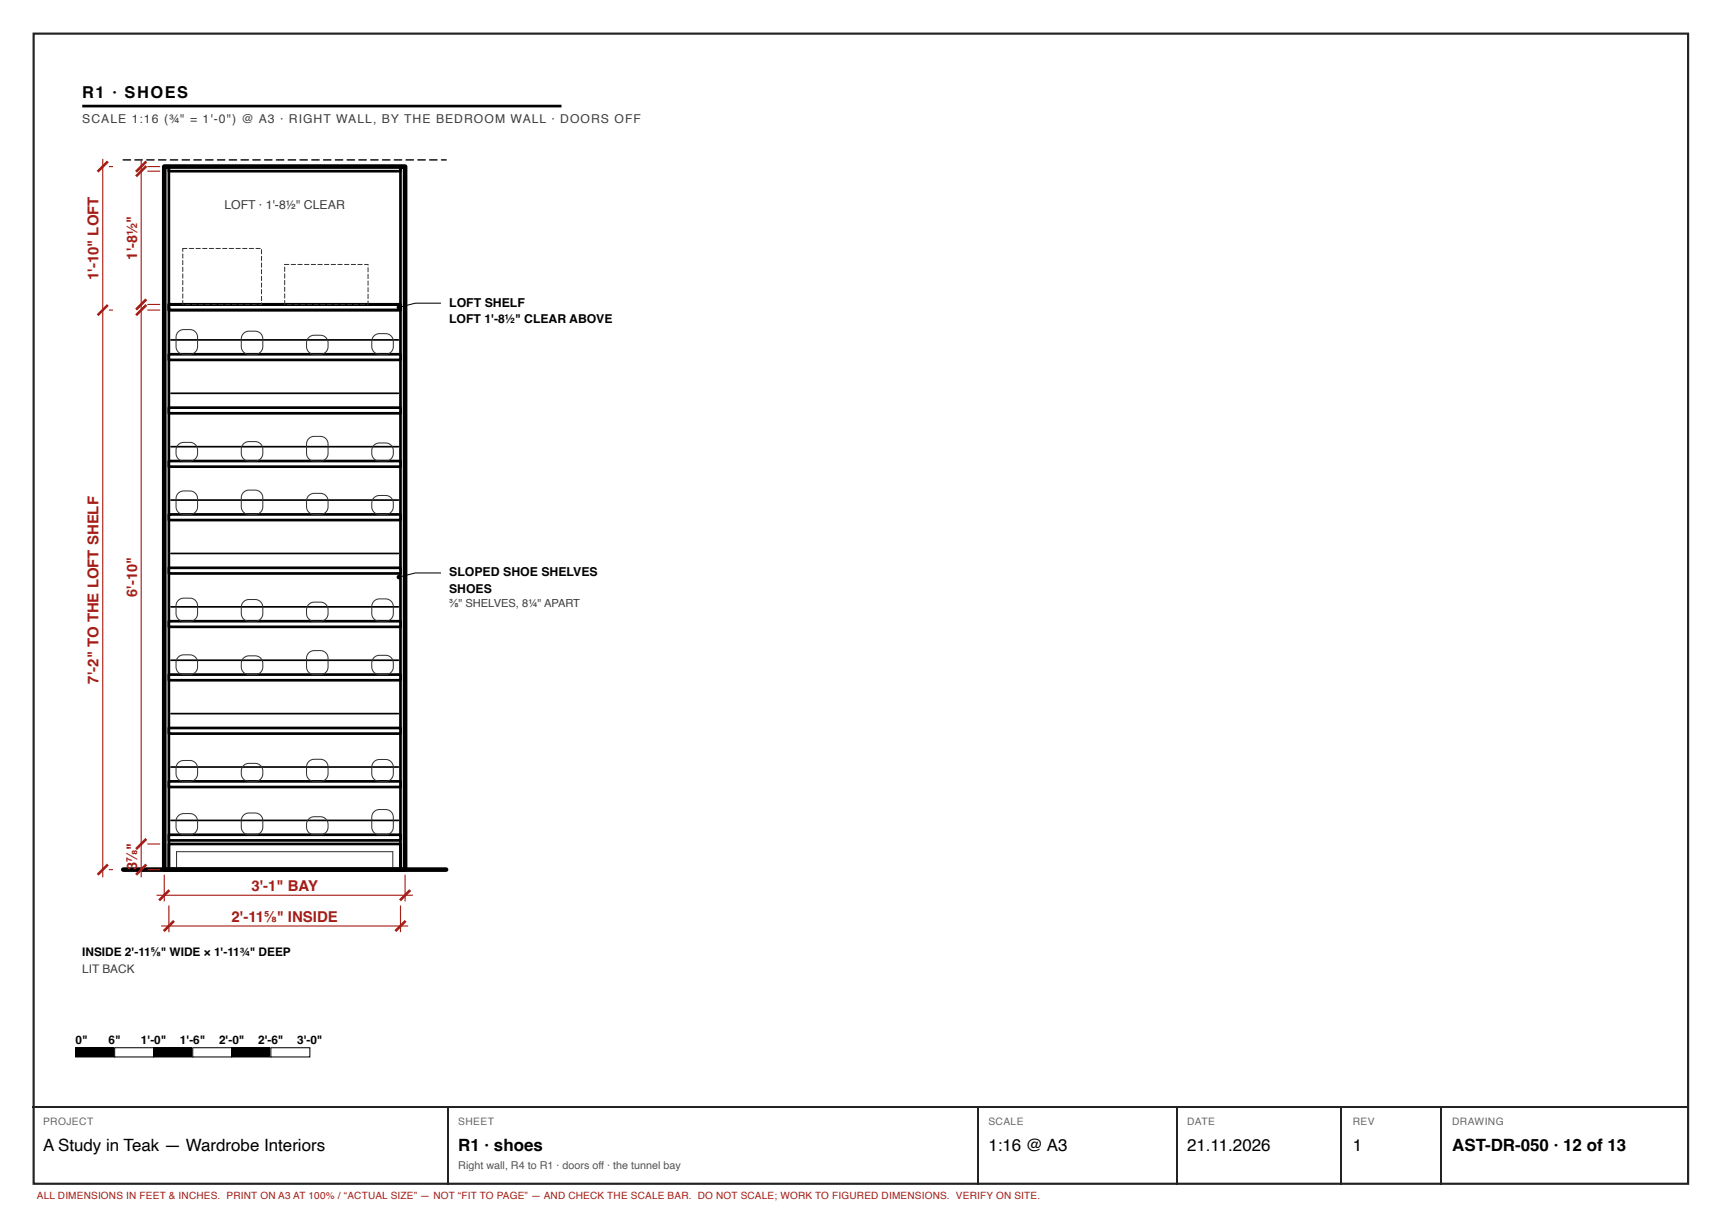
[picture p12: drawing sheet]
<svg xmlns="http://www.w3.org/2000/svg" width="420mm" height="297mm" viewBox="0 0 420 297" stroke-linecap="round" stroke-linejoin="round" font-family="sans-serif">
<path d="M8.2 8.2h403.5v280.5h-403.5z" fill="none" stroke="#222" stroke-width=".53"/>
<path d="M20.1 25.9h116.8" fill="none" stroke="#000" stroke-width=".66" stroke-linecap="butt"/>
<path d="M29.9 38.9l1.9-.1 .2 .2-.2 .2h-1.7zM32.8 38.9l1.9-.1 .2 .2-.2 .2h-1.8zM35.7 38.9l1.9-.1 .1 .2-.1 .2h-1.8zM38.6 38.9l1.8-.1 .2 .2-.2 .2h-1.7zM41.4 38.9l1.9-.1 .2 .2-.2 .2h-1.7zM44.3 38.9l1.9-.1 .2 .2-.2 .2h-1.8zM47.2 38.9l1.9-.1 .1 .2-.1 .2h-1.8zM50.1 38.9l1.8-.1 .2 .2-.2 .2h-1.7zM52.9 38.9l1.9-.1 .2 .2-.2 .2h-1.7zM55.8 38.9l1.9-.1 .2 .2-.2 .2h-1.8zM58.7 38.9l1.9-.1 .1 .2-.1 .2h-1.8zM61.6 38.9l1.8-.1 .2 .2-.2 .2h-1.7zM64.4 38.9l1.9-.1 .2 .2-.2 .2h-1.7zM67.3 38.9l1.9-.1 .2 .2-.2 .2h-1.8zM70.2 38.9l1.9-.1 .1 .2-.1 .2h-1.8zM73.1 38.9l1.8-.1 .2 .2-.2 .2h-1.7zM75.9 38.9l1.9-.1 .2 .2-.2 .2h-1.7zM78.8 38.9l1.9-.1 .2 .2-.2 .2h-1.8zM81.7 38.9l1.9-.1 .1 .2-.1 .2h-1.8zM84.6 38.9l1.8-.1 .2 .2-.2 .2h-1.7zM87.4 38.9l1.9-.1 .2 .2-.2 .2h-1.7zM90.3 38.9l1.9-.1 .2 .2-.2 .2h-1.8zM93.2 38.9l1.9-.1 .1 .2-.1 .2h-1.8zM96.1 38.9l1.8-.1 .2 .2-.2 .2h-1.7zM98.9 38.9l1.9-.1 .2 .2-.2 .2h-1.7zM101.8 38.9l1.9-.1 .2 .2-.2 .2h-1.8zM104.7 38.9l1.9-.1 .1 .2-.1 .2h-1.8zM107.6 38.9l1.2-.1 .2 .2-.2 .2h-1.1z" fill="#000"/>
<path d="M30.1 212.1h78.7" fill="none" stroke="#000" stroke-width="1.1"/>
<path d="M40.1 40.6h1.1v171.5h-1.1z" fill="#fff"/>
<path d="M40.1 40.6h1.1v171.5h-1.1z" fill="none" stroke="#000" stroke-width=".66"/>
<path d="M97.7 40.6h1.1v171.5h-1.1z" fill="#fff"/>
<path d="M97.7 40.6h1.1v171.5h-1.1z" fill="none" stroke="#000" stroke-width=".66"/>
<path d="M41.2 40.6h56.5v1.1h-56.5z" fill="#fff"/>
<path d="M41.2 40.6h56.5v1.1h-56.5zM41.2 205.8h56.5v6.3h-56.5z" fill="none" stroke="#000" stroke-width=".66"/>
<path d="M43.1 212.1v-4.4h52.7v4.4" fill="none" stroke="#333" stroke-width=".25"/>
<path d="M40.1 40.6h58.7v171.5h-58.7z" fill="none" stroke="#000" stroke-width="1.1"/>
<path d="M41.2 203.6h56.5v1.3h-56.5z" fill="#fff"/>
<path d="M41.2 203.6h56.5v1.3h-56.5z" fill="none" stroke="#000" stroke-width=".66"/>
<path d="M41.7 200.1h55.5" fill="none" stroke="#000" stroke-width=".41"/>
<path d="M43.5 198.9l.9-.5h1.9a1.87 1.87 0 0 1 1.9 1.9v1.4a1.88 1.88 0 0 1-1.9 1.9h-1.5a1.88 1.88 0 0 1-1.9-1.9l.1-1.8zM59.4 198.8l1-.5h1.8a1.87 1.87 0 0 1 1.9 1.8v1.6a1.88 1.88 0 0 1-1.9 1.9h-1.5a1.88 1.88 0 0 1-1.9-1.9l.1-1.9zM75.3 199.7l1-.5h1.8a1.88 1.88 0 0 1 1.9 1.8v.7a1.88 1.88 0 0 1-1.9 1.9h-1.5a1.88 1.88 0 0 1-1.8-1.9v-1.2zM91.2 198l1-.6h1.8a1.88 1.88 0 0 1 1.9 1.9v2.4a1.88 1.88 0 0 1-1.9 1.9h-1.5a1.88 1.88 0 0 1-1.8-1.9v-2.6z" fill="none" stroke="#333" stroke-width=".25"/>
<path d="M41.2 190.5h56.5v1.4h-56.5z" fill="#fff"/>
<path d="M41.2 190.5h56.5v1.4h-56.5z" fill="none" stroke="#000" stroke-width=".66"/>
<path d="M41.7 187h55.5" fill="none" stroke="#000" stroke-width=".41"/>
<path d="M43.5 186l.9-.5 1.9-.1a1.87 1.87 0 0 1 1.9 1.9v1.4a1.88 1.88 0 0 1-1.9 1.8h-1.5a1.88 1.88 0 0 1-1.9-1.8l.1-1.7zM59.4 186.7l1-.5 1.8-.1a1.87 1.87 0 0 1 1.9 1.9v.7a1.88 1.88 0 0 1-1.9 1.8h-1.5a1.88 1.88 0 0 1-1.9-1.8l.1-1.2zM75.3 185.7l1-.5h1.8a1.88 1.88 0 0 1 1.9 1.8v1.7a1.88 1.88 0 0 1-1.9 1.8h-1.5a1.88 1.88 0 0 1-1.8-1.8v-2zM91.2 185.7l1-.5h1.8a1.88 1.88 0 0 1 1.9 1.9v1.6a1.88 1.88 0 0 1-1.9 1.8h-1.5a1.88 1.88 0 0 1-1.8-1.8v-2z" fill="none" stroke="#333" stroke-width=".25"/>
<path d="M41.2 177.5h56.5v1.4h-56.5z" fill="#fff"/>
<path d="M41.2 177.5h56.5v1.4h-56.5z" fill="none" stroke="#000" stroke-width=".66"/>
<path d="M41.7 174h55.5" fill="none" stroke="#000" stroke-width=".41"/>
<path d="M41.2 164.5h56.5v1.4h-56.5z" fill="#fff"/>
<path d="M41.2 164.5h56.5v1.4h-56.5z" fill="none" stroke="#000" stroke-width=".66"/>
<path d="M41.7 161h55.5" fill="none" stroke="#000" stroke-width=".41"/>
<path d="M75.3 159.2l1-.5 1.8-.1a1.88 1.88 0 0 1 1.9 1.9v2.1a1.88 1.88 0 0 1-1.9 1.9h-1.5a1.88 1.88 0 0 1-1.8-1.9v-2.4zM43.5 160.2l.9-.5h1.9a1.88 1.88 0 0 1 1.9 1.9v1a1.88 1.88 0 0 1-1.9 1.9h-1.5a1.88 1.88 0 0 1-1.9-1.9l.1-1.4zM59.4 160.5l1-.5 1.8-.1a1.88 1.88 0 0 1 1.9 1.9v.8a1.88 1.88 0 0 1-1.9 1.9h-1.5a1.88 1.88 0 0 1-1.9-1.9l.1-1.3zM91.2 160.3l1-.5h1.8a1.88 1.88 0 0 1 1.9 1.9v.9a1.88 1.88 0 0 1-1.9 1.9h-1.5a1.88 1.88 0 0 1-1.8-1.9v-1.3z" fill="none" stroke="#333" stroke-width=".25"/>
<path d="M41.2 151.5h56.5v1.4h-56.5z" fill="#fff"/>
<path d="M41.2 151.5h56.5v1.4h-56.5z" fill="none" stroke="#000" stroke-width=".66"/>
<path d="M41.7 148h55.5" fill="none" stroke="#000" stroke-width=".41"/>
<path d="M43.5 146.4l.9-.5h1.9a1.88 1.88 0 0 1 1.9 1.8v1.9a1.88 1.88 0 0 1-1.9 1.9h-1.5a1.88 1.88 0 0 1-1.9-1.9l.1-2.2zM59.4 146.7l1-.5h1.8a1.87 1.87 0 0 1 1.9 1.9v1.5a1.88 1.88 0 0 1-1.9 1.9h-1.5a1.88 1.88 0 0 1-1.9-1.9l.1-1.9zM75.3 147.4l1-.5 1.8-.1a1.88 1.88 0 0 1 1.9 1.9v.9a1.88 1.88 0 0 1-1.9 1.9h-1.5a1.88 1.88 0 0 1-1.8-1.9v-1.3zM91.2 146.6l1-.5 1.8-.1a1.88 1.88 0 0 1 1.9 1.9v1.7a1.88 1.88 0 0 1-1.9 1.9h-1.5a1.88 1.88 0 0 1-1.8-1.9v-2.1z" fill="none" stroke="#333" stroke-width=".25"/>
<path d="M41.2 138.5h56.5v1.3h-56.5z" fill="#fff"/>
<path d="M41.2 138.5h56.5v1.3h-56.5z" fill="none" stroke="#000" stroke-width=".66"/>
<path d="M41.7 135h55.5" fill="none" stroke="#000" stroke-width=".41"/>
<path d="M41.2 125.4h56.5v1.4h-56.5z" fill="#fff"/>
<path d="M41.2 125.4h56.5v1.4h-56.5z" fill="none" stroke="#000" stroke-width=".66"/>
<path d="M41.7 121.9h55.5" fill="none" stroke="#000" stroke-width=".41"/>
<path d="M43.5 120.3l.9-.5 1.9-.1a1.87 1.87 0 0 1 1.9 1.9v2a1.88 1.88 0 0 1-1.9 1.8h-1.5a1.88 1.88 0 0 1-1.9-1.8l.1-2.4zM59.4 120.1l1-.6h1.8a1.87 1.87 0 0 1 1.9 1.9v2.2a1.88 1.88 0 0 1-1.9 1.8h-1.5a1.88 1.88 0 0 1-1.9-1.8l.1-2.6zM75.3 120.9l1-.6h1.8a1.88 1.88 0 0 1 1.9 1.9v1.4a1.88 1.88 0 0 1-1.9 1.8h-1.5a1.88 1.88 0 0 1-1.8-1.8v-1.8zM91.2 121.4l1-.5 1.8-.1a1.88 1.88 0 0 1 1.9 1.9v.9a1.88 1.88 0 0 1-1.9 1.8h-1.5a1.88 1.88 0 0 1-1.8-1.8v-1.3z" fill="none" stroke="#333" stroke-width=".25"/>
<path d="M41.2 112.4h56.5v1.4h-56.5z" fill="#fff"/>
<path d="M41.2 112.4h56.5v1.4h-56.5z" fill="none" stroke="#000" stroke-width=".66"/>
<path d="M41.7 108.9h55.5" fill="none" stroke="#000" stroke-width=".41"/>
<path d="M43.5 108.4l.9-.5h1.9a1.88 1.88 0 0 1 1.9 1.8v.9a1.88 1.88 0 0 1-1.9 1.8h-1.5a1.88 1.88 0 0 1-1.9-1.8l.1-1.4zM59.4 108.2l1-.5h1.8a1.88 1.88 0 0 1 1.9 1.9v1a1.88 1.88 0 0 1-1.9 1.8h-1.5a1.88 1.88 0 0 1-1.9-1.8l.1-1.4zM75.3 107l1-.6h1.8a1.88 1.88 0 0 1 1.9 1.9v2.3a1.88 1.88 0 0 1-1.9 1.8h-1.5a1.88 1.88 0 0 1-1.8-1.8v-2.7zM91.2 108.6l1-.5 1.8-.1a1.88 1.88 0 0 1 1.9 1.9v.7a1.88 1.88 0 0 1-1.9 1.8h-1.5a1.88 1.88 0 0 1-1.8-1.8v-1.2z" fill="none" stroke="#333" stroke-width=".25"/>
<path d="M41.2 99.4h56.5v1.4h-56.5z" fill="#fff"/>
<path d="M41.2 99.4h56.5v1.4h-56.5z" fill="none" stroke="#000" stroke-width=".66"/>
<path d="M41.7 95.9h55.5" fill="none" stroke="#000" stroke-width=".41"/>
<path d="M41.2 86.4h56.5v1.4h-56.5z" fill="#fff"/>
<path d="M41.2 86.4h56.5v1.4h-56.5z" fill="none" stroke="#000" stroke-width=".66"/>
<path d="M41.7 82.9h55.5" fill="none" stroke="#000" stroke-width=".41"/>
<path d="M43.5 80.9l.9-.5h1.9a1.88 1.88 0 0 1 1.9 1.8v2.3a1.88 1.88 0 0 1-1.9 1.9h-1.5a1.88 1.88 0 0 1-1.9-1.9l.1-2.6zM59.4 81.3l1-.5h1.8a1.88 1.88 0 0 1 1.9 1.8v1.9a1.88 1.88 0 0 1-1.9 1.9h-1.5a1.88 1.88 0 0 1-1.9-1.9l.1-2.2zM75.3 82.3l1-.5 1.8-.1a1.88 1.88 0 0 1 1.9 1.9v.9a1.88 1.88 0 0 1-1.9 1.9h-1.5a1.88 1.88 0 0 1-1.8-1.9v-1.2zM91.2 81.9l1-.5h1.8a1.88 1.88 0 0 1 1.9 1.8v1.3a1.88 1.88 0 0 1-1.9 1.9h-1.5a1.88 1.88 0 0 1-1.8-1.9v-1.6z" fill="none" stroke="#333" stroke-width=".25"/>
<path d="M41.2 74.2h56.5v1.4h-56.5z" fill="#fff"/>
<path d="M41.2 74.2h56.5v1.4h-56.5z" fill="none" stroke="#000" stroke-width=".75"/>
<g fill="#333">
<path d="M46.1 60.5l1.2 .1-1.1 .1zM47.7 60.5l1.2 .1-1.1 .1zM49.4 60.5l1.2 .1-1.2 .1zM51 60.5l1.2 .1-1.1 .1zM52.6 60.5l1.2 .1-1.1 .1zM54.2 60.5l1.2 .1-1.1 .1zM55.9 60.5l1.2 .1-1.2 .1zM57.5 60.5l1.2 .1-1.1 .1zM59.1 60.5l1.2 .1-1.1 .1zM60.7 60.5l1.2 .1-1.1 .1zM62.4 60.5l1.2 .1-1.2 .1zM63.7 60.8l.2 .1-.1 1.1zM63.7 62.4l.2 .1-.1 1.1zM63.7 64.1h.2l-.1 1.2zM63.7 65.7l.2 .1-.1 1.1zM63.7 67.3l.2 .1-.1 1.1zM63.7 68.9l.2 .1-.1 1.1zM63.7 70.6h.2l-.1 1.2zM63.7 72.2l.2 .1-.1 1.1zM63 74.2l.8-.1v.1l-.1-.4h.2l-.1 .6h-.7zM61.4 74.2h1.2l-1.1 .2zM59.8 74.2h1.2l-1.1 .2zM58.2 74.2h1.2l-1.1 .2zM56.5 74.2h1.3l-1.2 .2zM54.9 74.2h1.2l-1.1 .2zM53.3 74.2h1.2l-1.1 .2zM51.7 74.2h1.2l-1.1 .2zM50 74.2h1.3l-1.2 .2zM48.4 74.2h1.2l-1.1 .2zM46.8 74.2h1.2l-1.1 .2zM45.2 74.2h1.2l-1.1 .2zM44.5 73.2l.2 .1-.1 1.1-.2-.2zM44.5 71.6l.2 .1-.1 1.1zM44.5 70l.2 .1-.1 1.1zM44.5 68.3l.2 .1-.1 1.2zM44.5 66.7l.2 .1-.1 1.1zM44.5 65.1l.2 .1-.1 1.1zM44.5 63.5l.2 .1-.1 1.1zM44.5 61.8l.2 .1-.1 1.2zM44.5 60.5l1.2 .1-.1 .1h-1v-.1h.1l-.1 .8z"/>
<path d="M71 64.4l1.2 .1-1.1 .1zM72.6 64.4l1.2 .1-1.1 .1zM74.2 64.4l1.2 .1-1.1 .1zM75.8 64.4l1.3 .1-1.2 .1zM77.5 64.4l1.2 .1-1.1 .1zM79.1 64.4l1.2 .1-1.1 .1zM80.7 64.4l1.2 .1-1.1 .1zM82.3 64.4l1.3 .1-1.2 .1zM84 64.4l1.2 .1-1.1 .1zM85.6 64.4l1.2 .1-1.1 .1zM87.2 64.4l1.2 .1-1.1 .1zM88.8 64.4h1l.1 .3h-.3l.2-.2v.1h-.9zM89.7 65.2l.2 .1-.1 1.1zM89.7 66.8l.2 .1-.1 1.1zM89.7 68.4l.2 .1-.1 1.2zM89.7 70.1l.2 .1-.1 1.1zM89.7 71.7l.2 .1-.1 1.1zM89.7 73.3l.2 .1-.1 1-.3-.2 .1-.1 .2 .1h-.2zM87.9 74.2h1.2l-1.1 .2zM86.3 74.2h1.2l-1.2 .2zM84.6 74.2h1.2l-1.1 .2zM83 74.2h1.2l-1.1 .2zM81.4 74.2h1.2l-1.1 .2zM79.8 74.2h1.2l-1.2 .2zM78.1 74.2h1.2l-1.1 .2zM76.5 74.2h1.2l-1.1 .2zM74.9 74.2h1.2l-1.1 .2zM73.3 74.2h1.2l-1.2 .2zM71.6 74.2h1.2l-1.1 .2zM70 74.2h1.2l-1.1 .2zM69.3 73.2l.3 .1-.1 1.1-.2-.2zM69.3 71.6l.3 .1-.2 1.1zM69.3 69.9l.3 .1-.2 1.2zM69.3 68.3l.3 .1-.2 1.1zM69.3 66.7l.3 .1-.2 1.1zM69.3 65.1l.3 .1-.2 1.1zM69.3 64.4l1.3 .1-.2 .1h-1v-.1h.2l-.2 .2z"/>
</g>
<g fill="none" stroke="#a51d17" stroke-width=".28">
<path d="M25.1 38.7v175.2M34.4 38.7v175.2M26.6 40.6h1M35.9 40.6h3.2M35.9 41.7h3.2M26.6 75.6h1M35.9 74.2h3.2M35.9 75.6h3.2M26.6 212.1h1M35.9 205.8h3.2M35.9 212.1h3.2M38.2 218.3h62.5"/>
<path d="M40.1 213.3v6.5M98.8 213.3v6.5M39.3 225.8h60.2M41.2 220.8v6.5M97.7 220.8v6.5"/>
</g>
<g fill="none" stroke="#a51d17" stroke-width=".64" stroke-linecap="butt">
<path d="M26.3 39.4l-2.5 2.5M35.7 39.4l-2.5 2.5M35.7 40.5l-2.5 2.5M26.3 74.4l-2.5 2.5M35.7 73l-2.5 2.5M35.7 74.4l-2.5 2.5M26.3 210.8l-2.5 2.5M35.7 204.6l-2.5 2.5M35.7 210.8l-2.5 2.5M41.3 217.1l-2.5 2.5M100 217.1l-2.5 2.5M42.4 224.6l-2.5 2.5"/>
<path d="M98.9 224.6l-2.5 2.5"/>
</g>
<path d="M107.5 73.9h-6.2l-4 1M107.5 139.7h-6.2l-4 1M18.4 255.5h9.6v2.2h-9.6z" fill="none" stroke="#000" stroke-width=".25"/>
<g fill="#000">
<path d="M18.4 255.5h9.6v2.2h-9.6z"/>
<circle cx="97.3" cy="74.9" r=".56"/>
<circle cx="97.3" cy="140.7" r=".56"/>
</g>
<path d="M28 255.5h9.5v2.2h-9.5z" fill="#fff"/>
<path d="M28 255.5h9.5v2.2h-9.5zM37.5 255.5h9.5v2.2h-9.5z" fill="none" stroke="#000" stroke-width=".25"/>
<path d="M37.5 255.5h9.5v2.2h-9.5z" fill="#000"/>
<path d="M47 255.5h9.5v2.2h-9.5z" fill="#fff"/>
<path d="M47 255.5h9.5v2.2h-9.5zM56.5 255.5h9.5v2.2h-9.5z" fill="none" stroke="#000" stroke-width=".25"/>
<path d="M56.5 255.5h9.5v2.2h-9.5z" fill="#000"/>
<path d="M66.1 255.5h9.5v2.2h-9.5z" fill="#fff"/>
<path d="M66.1 255.5h9.5v2.2h-9.5z" fill="none" stroke="#000" stroke-width=".25"/>
<path d="M7.9 270h404.1M109.1 270.1v18.8M238.5 270.1v18.8M286.9 270.1v18.8M327.2 270.1v18.8M351.5 270.1v18.8" fill="none" stroke="#222" stroke-width=".26"/>
<g font-size="4.1">
<text x="10.5" y="280.7">A Study in Teak — Wardrobe Interiors</text>
<text x="111.8" y="280.7">R1 · shoes</text>
<text x="241" y="280.7">1:16 @ A3</text>
<text x="289.5" y="280.7">21.11.2026</text>
<text x="329.9" y="280.7">1</text>
<text x="354.1" y="280.7">AST-DR-050 · 12 of 13</text>
</g>
<text font-size="4" x="20.1" y="24">R1 · SHOES</text>
<g font-size="3.6" fill="#a51d17">
<text x="24.1" y="68.3" transform="rotate(-90 24.1 68.3)">1'-10&quot; LOFT</text>
<text x="24.1" y="166.7" transform="rotate(-90 24.1 166.7)">7'-2&quot; TO THE LOFT SHELF</text>
<text x="61.3" y="217.3">3'-1&quot; BAY</text>
<text x="56.5" y="224.8">2'-11⅝&quot; INSIDE</text>
</g>
<g font-size="3.5" fill="#a51d17">
<text x="33.4" y="63.3" transform="rotate(-90 33.4 63.3)">1'-8½&quot;</text>
<text x="33.4" y="145.5" transform="rotate(-90 33.4 145.5)">6'-10&quot;</text>
<text x="33.4" y="212.2" transform="rotate(-90 33.4 212.2)">3⅞&quot;</text>
</g>
<g font-size="3" fill="#3d3d3d">
<text x="20.1" y="30">SCALE 1:16 (¾&quot; = 1'-0&quot;) @ A3 · RIGHT WALL, BY THE BEDROOM WALL · DOORS OFF</text>
<text x="54.7" y="51.1">LOFT · 1'-8½&quot; CLEAR</text>
</g>
<g font-size="3">
<text x="109.5" y="74.8">LOFT SHELF</text>
<text x="109.5" y="78.8">LOFT 1'-8½&quot; CLEAR ABOVE</text>
<text x="109.5" y="140.6">SLOPED SHOE SHELVES</text>
<text x="109.5" y="144.6">SHOES</text>
</g>
<g font-size="2.9">
<text x="20.1" y="233.1">INSIDE 2'-11⅝&quot; WIDE × 1'-11¾&quot; DEEP</text>
<text x="18.4" y="254.5">0&quot;</text>
<text x="26.5" y="254.5">6&quot;</text>
<text x="34.4" y="254.5">1'-0&quot;</text>
<text x="43.9" y="254.5">1'-6&quot;</text>
<text x="53.4" y="254.5">2'-0&quot;</text>
<text x="62.9" y="254.5">2'-6&quot;</text>
<text x="72.5" y="254.5">3'-0&quot;</text>
</g>
<text font-size="2.9" fill="#3d3d3d" x="20.1" y="237.3">LIT BACK</text>
<text font-size="2.7" fill="#3d3d3d" x="109.5" y="147.9">⅜&quot; SHELVES, 8¼&quot; APART</text>
<text font-size="2.6" fill="#555" x="111.8" y="285">Right wall, R4 to R1 · doors off · the tunnel bay</text>
<g font-size="2.5" fill="#666">
<text x="10.5" y="274.4">PROJECT</text>
<text x="111.8" y="274.4">SHEET</text>
<text x="241" y="274.4">SCALE</text>
<text x="289.5" y="274.4">DATE</text>
<text x="329.9" y="274.4">REV</text>
<text x="354.1" y="274.4">DRAWING</text>
</g>
<text font-size="2.4" fill="#a51d17" x="9" y="292.4">ALL DIMENSIONS IN FEET &amp; INCHES. PRINT ON A3 AT 100% / “ACTUAL SIZE” — NOT “FIT TO PAGE” — AND CHECK THE SCALE BAR. DO NOT SCALE; WORK TO FIGURED DIMENSIONS. VERIFY ON SITE.</text>
</svg>
